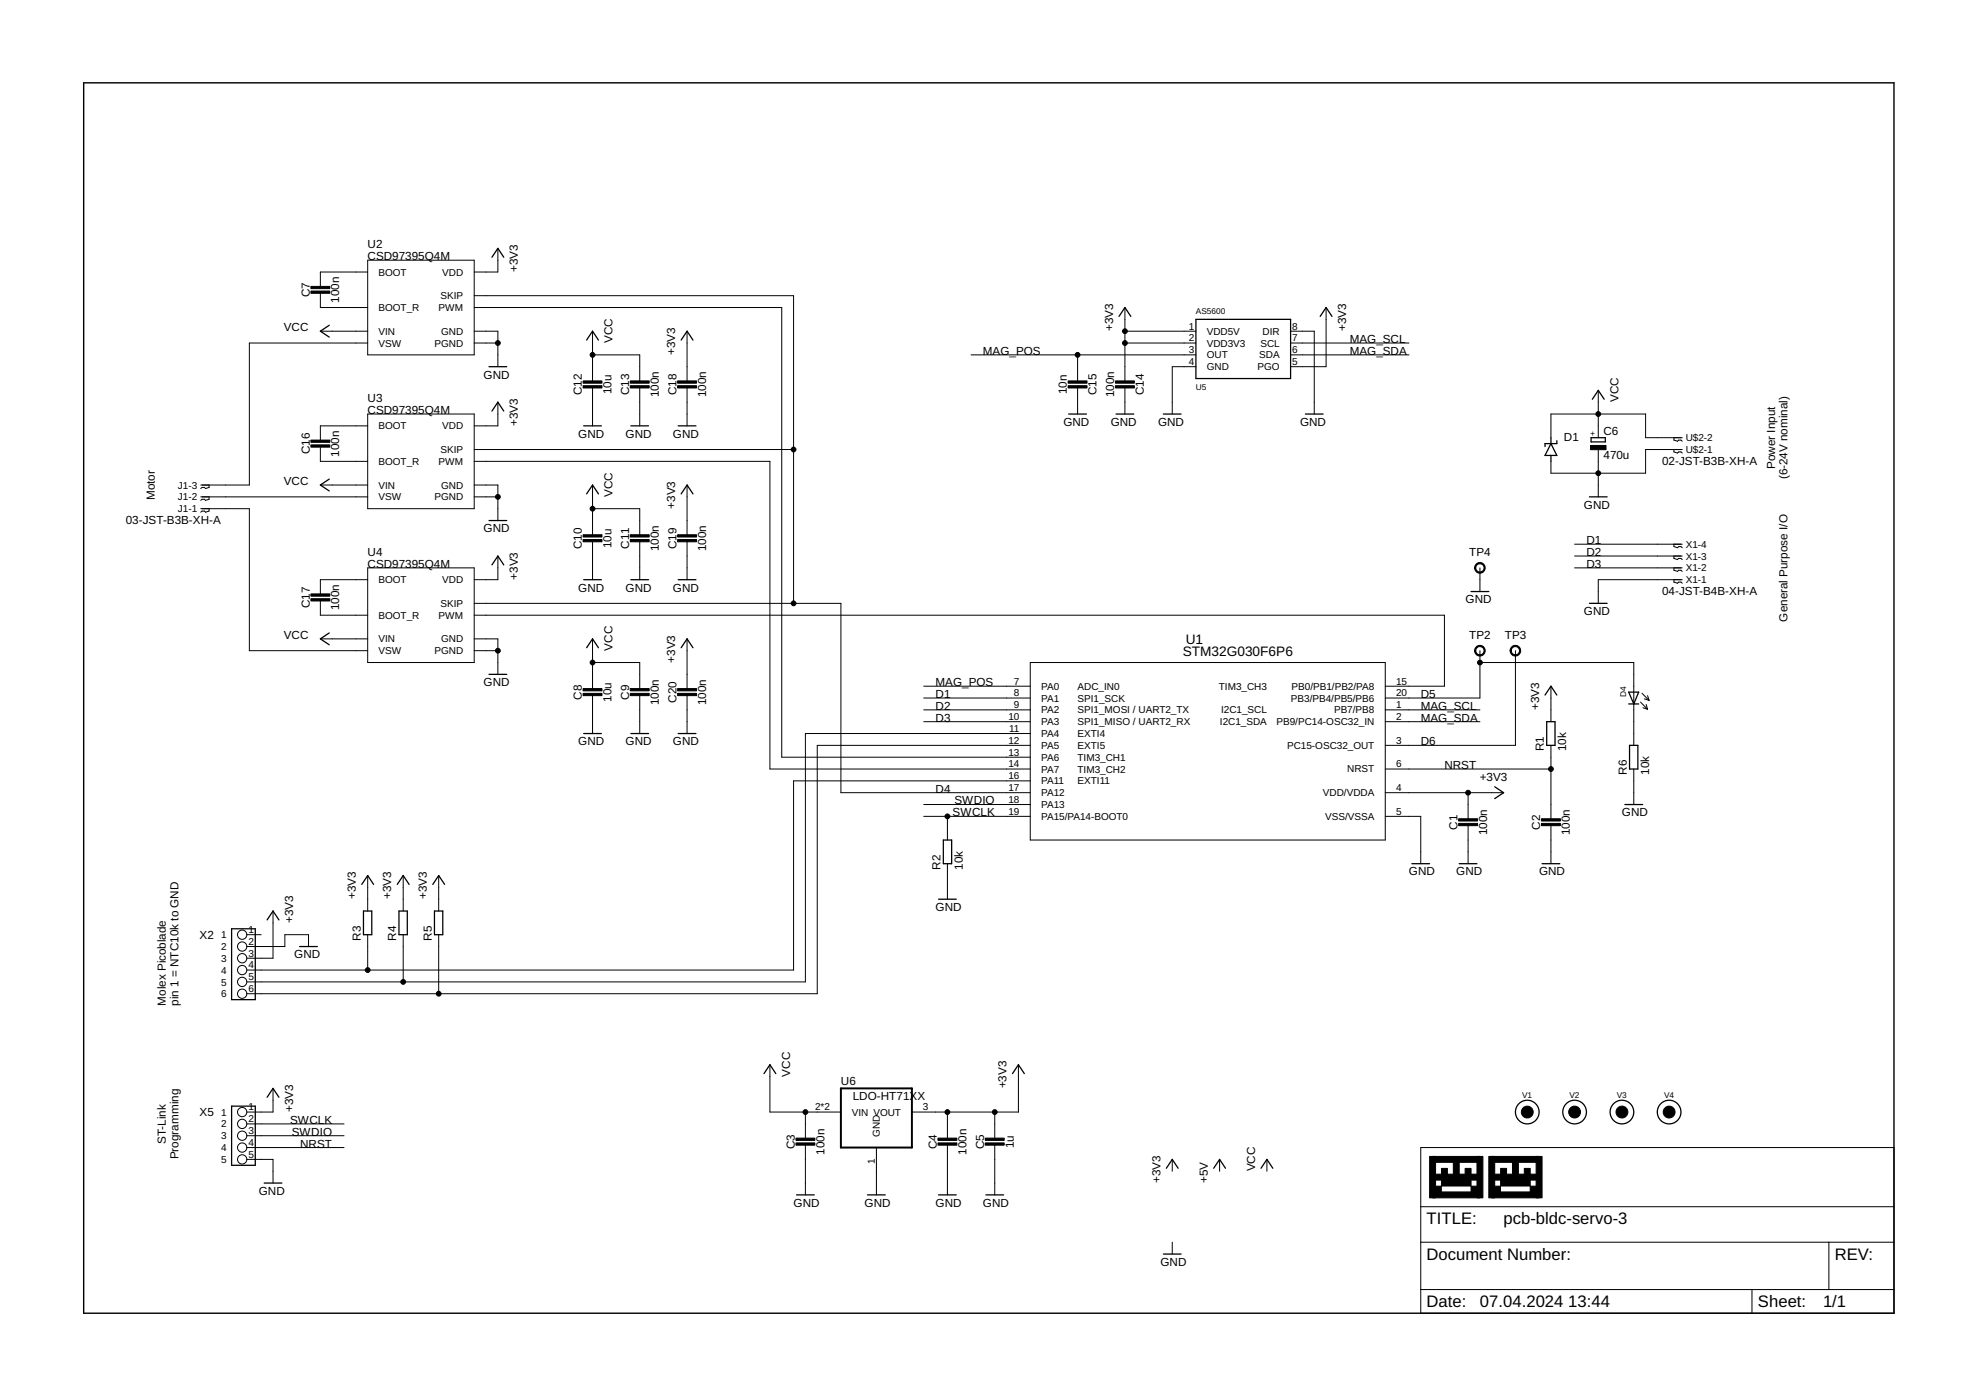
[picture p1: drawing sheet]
<svg xmlns="http://www.w3.org/2000/svg" width="297mm" height="210mm" viewBox="0 0 297 210" stroke-linecap="round" stroke-linejoin="round" font-family="sans-serif">
<path d="M12.6 12.4h272v184.9h-272z" fill="none" stroke="#000" stroke-width=".21"/>
<g fill="none" stroke="#000" stroke-width=".15">
<path d="M55.2 39.1h16v14.2h-16zM74.8 37.3v3.6h-3.6M48.1 49.8h7.1M48.1 43.9v2.3h7.1M55.2 51.5h-17.7v21.4h-7.3M55.2 40.9h-7.1v2.1M71.2 46.2h46.3v67.6h37.3M71.2 49.8h3.6v5.3M71.2 51.5h3.6M71.2 44.4h48v46.3M89 53.3h7.1v3.9M89 49.8v7.4"/>
<path d="M89 58.1v5.9M96.1 58.1v5.9M103.2 49.8v7.4M103.2 58.1v5.9M145.9 53.3h33.8M161.9 53.3v3.9M161.9 58.1v4.1M169 49.8h10.7M169 51.5h10.7M169 46.2v11M169 58.1v4.1M179.7 55.1h-3.6v7.1"/>
<path d="M193.9 49.8h3.6v12.4M193.9 53.3h17.8M193.9 51.5h17.8M199.2 46.2v8.9h-5.3M240.1 58.7v7.1M30.2 76.4h7.3v21.4h17.7M30.2 74.7h25M31.4 72.9v.3l-.5 .2-.2-.2h-.3l-.2 .2M31.4 74.7v.3l-.5 .2-.2-.2h-.3l-.2 .2M31.4 76.4v.4l-.5 .2-.2-.2h-.3l-.2 .2M48.1 72.9h7.1M48.1 67v2.3h7.1"/>
<path d="M55.2 62.2h16v14.2h-16zM55.2 64h-7.1v2.1M71.2 69.3h44.5v46.2h39.1M71.2 72.9h3.6v5.3M71.2 74.7h3.6M71.2 67.5h48M74.8 60.4v3.6h-3.6M89 76.4h7.1v3.9M89 72.9v7.4M103.2 72.9v7.4M233 65.8v-3.6h14.2v3.6h5.6M240.1 67.5v7.2"/>
<path d="M251.5 65.8v.3l.5 .2 .2-.2h.4l.2 .2M251.5 67.5v.4l.5 .2 .2-.2h.4l.2 .2M252.8 67.5h-5.6v3.6h-14.2v-1.8M48.1 96h7.1M48.1 90.1v2.3h7.1M55.2 85.3h16v14.2h-16zM55.2 87.1h-7.1v2.1M71.2 92.4h145.8v10.7h-8.9M71.2 90.7h55.1v28.4h28.5M71.2 96h3.6v5.3M71.2 97.8h3.6M74.8 83.5v3.6h-3.6"/>
<path d="M89 99.5h7.1v4M89 81.2v5.9M89 96v7.5M96.1 81.2v5.9M103.2 81.2v5.9M103.2 96v7.5M154.8 99.5h53.3v26.7h-53.3zM222.4 97.8v7.1h-14.3M222.4 99.5h23.1v12.5M222.4 85.3v3.6M227.7 97.8v14.2h-19.6M236.6 85.3h16.2"/>
<path d="M236.6 83.5h16.2M236.6 81.8h16.2M251.5 81.8v.3l.5 .2 .2-.2h.4l.2 .2M251.5 83.5v.4l.5 .2 .2-.2h.4l.2 .2M251.5 85.3v.4l.5 .2 .2-.2h.4l.2 .2M251.5 87.1v.4l.5 .1 .2-.1h.4l.2 .1M252.8 87.1h-12.7v3.6M89 104.4v5.8M96.1 104.4v5.8M103.2 104.4v5.8M138.8 103.1h16M138.8 104.9h16"/>
<path d="M138.8 106.7h16M138.8 108.4h16M154.8 110.2h-33.8v37.3h-83.9M154.8 112h-32v37.3h-85.7M154.8 117.3h-35.6v28.5h-82.1M208.1 106.7h14.3M208.1 108.4h14.3M208.1 115.5h24.9M208.1 119.1h17.8M220.6 119.1v3.9M233 103.1v5.3M233 112v11"/>
<path d="M245.5 115.5v5.4M246.5 105.5l1 1.1M246.7 104.2l1.1 1M246.8 106.3l.7 .3M247.1 105l.7 .2M247.3 105.9l.2 .7M247.5 104.5l.3 .7M41 136.9v7.1h-3.9M55.2 131.6v5.3M60.6 131.6v5.3M65.9 131.6v5.3M138.8 120.9h16"/>
<path d="M138.8 122.7h16M142.3 122.7v3.5M142.3 129.8v5.3M208.1 122.7h5.4v7.1M220.6 123.9v5.9M233 123.9v5.9M37.1 140.4h2.1M37.1 142.2h5.7v-1.8h3.6v1.8M55.2 140.4v5.4M60.6 140.4v7.1M65.9 140.4v8.9M115.7 160v7.1h10.6"/>
<path d="M153 160v7.1h-16M37.1 172.4h14.6M37.1 174.2h3.9v3.6M37.1 168.9h14.6M37.1 170.6h14.6M41 163.5v3.6h-3.9M121 167.1v3.9M121 171.9v7.6M131.7 172.4v7.1M142.3 167.1v3.9M142.3 171.9v7.6M149.5 167.1v3.9"/>
<path d="M149.5 171.9v7.6M176.1 174.2v1.8M183.2 174.2v1.8M190.4 174.2v1.8M213.5 172.4h71.1v24.9h-71.1zM176.1 186.6v1.8M213.5 186.6h71.1M213.5 193.8h71.1M213.5 181.3h71.1M263.2 193.8v3.5M274.8 186.6v7.2"/>
<circle cx="36.4" cy="145.8" r=".7"/>
<circle cx="36.4" cy="147.5" r=".7"/>
<circle cx="36.4" cy="140.4" r=".7"/>
<circle cx="36.4" cy="149.3" r=".7"/>
<circle cx="36.4" cy="144" r=".7"/>
<circle cx="36.4" cy="142.2" r=".7"/>
<circle cx="36.4" cy="172.4" r=".7"/>
<circle cx="36.4" cy="168.9" r=".7"/>
<circle cx="36.4" cy="167.1" r=".7"/>
<circle cx="36.4" cy="174.2" r=".7"/>
<circle cx="36.4" cy="170.6" r=".7"/>
</g>
<g fill="none" stroke="#000" stroke-width=".19">
<path d="M73.9 38.7l.9-1.4 .9 1.4M49.5 48.9l-1.4 .9 1.4 .9M73.5 55.1h2.6M88.1 51.1l.9-1.3 .9 1.3M102.3 51.1l.9-1.3 .9 1.3M168.1 47.5l.9-1.3 .9 1.3M179.7 48h14.2v8.9h-14.2zM198.4 47.5l.8-1.3 .9 1.3M239.2 60l.9-1.3 .9 1.3M49.5 72l-1.4 .9 1.4 .9M73.5 78.2h2.6M73.9 61.8l.9-1.4 .9 1.4"/>
<path d="M87.7 64h2.7M88.1 74.2l.9-1.3 .9 1.3M94.8 64h2.7M101.9 64h2.7M102.3 74.2l.9-1.3 .9 1.3M160.6 62.2h2.6M167.7 62.2h2.6M174.8 62.2h2.7M196.1 62.2h2.7M233 66.7l.9 1.7h-1.8zM233 65.8v.9M233 68.4v.9"/>
<path d="M233.9 66.2v.5h-1.8v.4M238.8 74.7h2.7M239.1 65.8h2.1v.6h-2.1zM49.5 95.1l-1.4 .9 1.4 .9M73.9 84.9l.9-1.4 .9 1.4M87.7 87.1h2.7M88.1 97.3l.9-1.3 .9 1.3M94.8 87.1h2.7M101.9 87.1h2.7M102.3 97.3l.9-1.3 .9 1.3M221 88.9h2.7M238.8 90.7h2.7"/>
<path d="M73.5 101.3h2.6M87.7 110.2h2.7M94.8 110.2h2.7M101.9 110.2h2.7M224.6 118.2l1.3 .9-1.3 .9M232.1 104.4l.9-1.3 .9 1.3M232.4 108.4h1.2v3.6h-1.2zM244.7 105.8h1.5M244.7 104h1.5l-.7 1.8zM244.8 112h1.3v3.5h-1.3zM34.8 139.6h3.6v10.6h-3.6zM40.1 138.2l.9-1.3 .9 1.3"/>
<path d="M54.4 132.9l.8-1.3 .9 1.3M54.6 136.9h1.3v3.5h-1.3zM59.7 132.9l.9-1.3 .9 1.3M59.9 136.9h1.3v3.5h-1.3zM65 132.9l.9-1.3 .9 1.3M65.3 136.9h1.2v3.5h-1.2zM141 135.1h2.7M141.7 126.2h1.3v3.6h-1.3zM212.1 129.8h2.7M219.2 129.8h2.7M231.7 129.8h2.7M244.1 120.9h2.7"/>
<path d="M45 142.2h2.7M34.8 166.2h3.6v8.9h-3.6zM39.7 177.8h2.7M40.1 164.9l.9-1.4 .9 1.4M114.8 161.3l.9-1.3 .9 1.3M119.7 179.5h2.6M130.3 179.5h2.7M141 179.5h2.7M148.1 179.5h2.7M152.1 161.3l.9-1.3 .9 1.3M175.2 175.5l.9-1.3 .9 1.3M182.4 175.5l.8-1.3 .9 1.3"/>
<path d="M189.5 175.5l.9-1.3 .8 1.3M174.8 188.4h2.7"/>
<circle cx="229.5" cy="167.1" r="1.78"/>
<circle cx="236.6" cy="167.1" r="1.78"/>
<circle cx="243.7" cy="167.1" r="1.78"/>
<circle cx="250.8" cy="167.1" r="1.78"/>
</g>
<g fill="#000" stroke="#000" stroke-width=".15">
<path d="M46.7 43.7h2.9v.4h-2.9zM46.7 43h2.9v.4h-2.9zM87.6 58h2.8v.3h-2.8zM87.6 57.2h2.8v.4h-2.8zM94.7 58h2.8v.3h-2.8zM94.7 57.2h2.8v.4h-2.8zM101.8 58h2.8v.3h-2.8zM101.8 57.2h2.8v.4h-2.8zM160.5 58h2.8v.3h-2.8zM160.5 57.2h2.8v.4h-2.8zM167.6 58h2.8v.3h-2.8zM167.6 57.2h2.8v.4h-2.8z"/>
<path d="M46.7 66.8h2.9v.4h-2.9zM46.7 66.1h2.9v.4h-2.9zM239 66.9h2.3v.7h-2.3zM46.7 90h2.9v.3h-2.9zM46.7 89.2h2.9v.4h-2.9zM87.6 81.1h2.8v.3h-2.8zM87.6 80.3h2.8v.4h-2.8zM94.7 81.1h2.8v.3h-2.8zM94.7 80.3h2.8v.4h-2.8zM101.8 81.1h2.8v.3h-2.8zM101.8 80.3h2.8v.4h-2.8zM87.6 104.2h2.8v.3h-2.8z"/>
<path d="M87.6 103.5h2.8v.3h-2.8zM94.7 104.2h2.8v.3h-2.8zM94.7 103.5h2.8v.3h-2.8zM101.8 104.2h2.8v.3h-2.8zM101.8 103.5h2.8v.3h-2.8zM219.2 123.7h2.8v.4h-2.8zM219.2 123h2.8v.4h-2.8zM231.6 123.7h2.8v.4h-2.8zM231.6 123h2.8v.4h-2.8zM119.6 171.7h2.8v.4h-2.8zM119.6 171h2.8v.3h-2.8zM140.9 171.7h2.9v.4h-2.9z"/>
<path d="M140.9 171h2.9v.3h-2.9zM148 171.7h2.9v.4h-2.9zM148 171h2.9v.3h-2.9zM214.8 173.8h.9v6.2h-.9zM215.2 173.8h7.2v.8h-7.2zM215.2 176.4h7.2v.9h-7.2zM215.2 179.1h7.2v.9h-7.2zM215.2 178.2h1.4v1.3h-1.4zM216.6 175.6h.9v1.3h-.9zM216.6 176.9h4.4v1.3h-4.4zM218.4 174.2h.8v2.7h-.8zM220.1 175.6h.9v1.3h-.9z"/>
<path d="M221 178.2h1.3v1.3h-1.3zM221.9 173.8h.9v6.2h-.9zM223.7 173.8h.9v6.2h-.9zM224.1 173.8h7.1v.8h-7.1zM224.1 176.4h7.1v.9h-7.1zM224.1 179.1h7.1v.9h-7.1zM224.1 178.2h1.3v1.3h-1.3zM225.5 175.6h.9v1.3h-.9zM225.5 176.9h4.4v1.3h-4.4zM227.2 174.2h.9v2.7h-.9zM229 175.6h.9v1.3h-.9zM229.9 178.2h1.3v1.3h-1.3z"/>
<path d="M230.8 173.8h.9v6.2h-.9z"/>
</g>
<path d="M126.3 163.5h10.7v8.9h-10.7z" fill="none" stroke="#000" stroke-width=".3"/>
<g fill="#000" stroke="#000" stroke-width=".15">
<path d="M221.7 97.3a.8 .8 0 0 1 1.3 0 .8 .8 0 0 1-.4 1.2 .8 .8 0 0 1-1-.7h.1a.63 .63 0 0 1 .9-.7 .63 .63 0 0 1 .2 1.1 .63 .63 0 0 1-1-.2l-.1-.2h-.1z" fill-rule="evenodd"/>
<path d="M221.7 84.8a.8 .8 0 0 1 1.3 .1 .8 .8 0 0 1-.4 1.2 .8 .8 0 0 1-1-.8h.1a.63 .63 0 0 1 .9-.6 .63 .63 0 0 1 .2 1.1 .63 .63 0 0 1-1-.3l-.1-.2h-.1z" fill-rule="evenodd"/>
<path d="M227.1 97.3a.8 .8 0 0 1 1.2 0 .8 .8 0 0 1-.4 1.2 .8 .8 0 0 1-1-.7h.2a.63 .63 0 0 1 .8-.7 .63 .63 0 0 1 .2 1.1 .63 .63 0 0 1-1-.2v-.2h-.2z" fill-rule="evenodd"/>
<circle cx="74.8" cy="51.5" r=".36"/>
<circle cx="89" cy="53.3" r=".36"/>
<circle cx="161.9" cy="53.3" r=".36"/>
<circle cx="169" cy="49.8" r=".36"/>
<circle cx="169" cy="51.5" r=".36"/>
<circle cx="74.8" cy="74.7" r=".36"/>
<circle cx="89" cy="76.4" r=".36"/>
<circle cx="119.2" cy="67.5" r=".36"/>
<circle cx="240.1" cy="62.2" r=".36"/>
<circle cx="240.1" cy="71.1" r=".36"/>
<circle cx="74.8" cy="97.8" r=".36"/>
<circle cx="89" cy="99.5" r=".36"/>
<circle cx="119.2" cy="90.7" r=".36"/>
<circle cx="222.4" cy="99.5" r=".36"/>
<circle cx="220.6" cy="119.1" r=".36"/>
<circle cx="233" cy="115.5" r=".36"/>
<circle cx="142.3" cy="122.7" r=".36"/>
<circle cx="55.2" cy="145.8" r=".36"/>
<circle cx="60.6" cy="147.5" r=".36"/>
<circle cx="65.9" cy="149.3" r=".36"/>
<circle cx="121" cy="167.1" r=".36"/>
<circle cx="142.3" cy="167.1" r=".36"/>
<circle cx="149.5" cy="167.1" r=".36"/>
<circle cx="229.5" cy="167.1" r=".89"/>
<circle cx="236.6" cy="167.1" r=".89"/>
<circle cx="243.7" cy="167.1" r=".89"/>
<circle cx="250.8" cy="167.1" r=".89"/>
</g>
<g font-size="2.5">
<text x="214.3" y="184">TITLE:</text>
<text x="225.9" y="184">pcb-bldc-servo-3</text>
<text x="214.3" y="189.3">Document Number:</text>
<text x="275.7" y="189.3">REV:</text>
<text x="214.3" y="196.4">Date:</text>
<text x="222.3" y="196.4">07.04.2024</text>
<text x="235.6" y="196.4">13:44</text>
<text x="264.1" y="196.4">Sheet:</text>
<text x="273.9" y="196.4">1/1</text>
</g>
<g font-size="2.1">
<text x="177.7" y="98.5">STM32G030F6P6</text>
<text x="178.2" y="96.7">U1</text>
</g>
<g font-size="1.8">
<text x="55.2" y="39.1">CSD97395Q4M</text>
<text x="55.2" y="37.3">U2</text>
<text x="77.8" y="40.9" transform="rotate(-90 77.8 40.9)">+3V3</text>
<text x="46.5" y="44.7" transform="rotate(-90 46.5 44.7)">C7</text>
<text x="51" y="45.5" transform="rotate(-90 51 45.5)">100n</text>
<text x="42.6" y="49.8">VCC</text>
<text x="92" y="51.5" transform="rotate(-90 92 51.5)">VCC</text>
<text x="101.5" y="53.3" transform="rotate(-90 101.5 53.3)">+3V3</text>
<text x="147.7" y="53.3">MAG_POS</text>
<text x="167.2" y="49.8" transform="rotate(-90 167.2 49.8)">+3V3</text>
<text x="202.3" y="49.8" transform="rotate(-90 202.3 49.8)">+3V3</text>
<text x="202.8" y="51.5">MAG_SCL</text>
<text x="202.8" y="53.3">MAG_SDA</text>
<text x="72.7" y="56.9">GND</text>
<text x="87.4" y="59.4" transform="rotate(-90 87.4 59.4)">C12</text>
<text x="91.9" y="59.2" transform="rotate(-90 91.9 59.2)">10u</text>
<text x="94.5" y="59.4" transform="rotate(-90 94.5 59.4)">C13</text>
<text x="99" y="59.7" transform="rotate(-90 99 59.7)">100n</text>
<text x="101.6" y="59.4" transform="rotate(-90 101.6 59.4)">C18</text>
<text x="106.1" y="59.7" transform="rotate(-90 106.1 59.7)">100n</text>
<text x="160.3" y="59.2" transform="rotate(-90 160.3 59.2)">10n</text>
<text x="164.8" y="59.4" transform="rotate(-90 164.8 59.4)">C15</text>
<text x="167.4" y="59.7" transform="rotate(-90 167.4 59.7)">100n</text>
<text x="171.9" y="59.4" transform="rotate(-90 171.9 59.4)">C14</text>
<text x="55.2" y="62.2">CSD97395Q4M</text>
<text x="55.2" y="60.4">U3</text>
<text x="77.8" y="64" transform="rotate(-90 77.8 64)">+3V3</text>
<text x="86.9" y="65.8">GND</text>
<text x="94" y="65.8">GND</text>
<text x="101.1" y="65.8">GND</text>
<text x="159.8" y="64">GND</text>
<text x="166.9" y="64">GND</text>
<text x="174" y="64">GND</text>
<text x="195.3" y="64">GND</text>
<text x="240.9" y="65.4">C6</text>
<text x="243.2" y="60.4" transform="rotate(-90 243.2 60.4)">VCC</text>
<text x="46.5" y="68.3" transform="rotate(-90 46.5 68.3)">C16</text>
<text x="51" y="68.6" transform="rotate(-90 51 68.6)">100n</text>
<text x="235" y="66.2">D1</text>
<text x="240.9" y="69">470u</text>
<text x="249.7" y="69.9">02-JST-B3B-XH-A</text>
<text x="266.7" y="70.4" transform="rotate(-90 266.7 70.4)">Power Input</text>
<text x="23.2" y="75.1" transform="rotate(-90 23.2 75.1)">Motor</text>
<text x="42.6" y="72.9">VCC</text>
<text x="92" y="74.7" transform="rotate(-90 92 74.7)">VCC</text>
<text x="101.5" y="76.4" transform="rotate(-90 101.5 76.4)">+3V3</text>
<text x="238" y="76.4">GND</text>
<text x="268.6" y="72" transform="rotate(-90 268.6 72)">(6-24V nominal)</text>
<text x="18.9" y="78.8">03-JST-B3B-XH-A</text>
<text x="55.2" y="83.5">U4</text>
<text x="72.7" y="80">GND</text>
<text x="87.4" y="82.5" transform="rotate(-90 87.4 82.5)">C10</text>
<text x="91.9" y="82.3" transform="rotate(-90 91.9 82.3)">10u</text>
<text x="94.5" y="82.4" transform="rotate(-90 94.5 82.4)">C11</text>
<text x="99" y="82.8" transform="rotate(-90 99 82.8)">100n</text>
<text x="101.6" y="82.5" transform="rotate(-90 101.6 82.5)">C19</text>
<text x="106.1" y="82.8" transform="rotate(-90 106.1 82.8)">100n</text>
<text x="220.7" y="83.5">TP4</text>
<text x="238.3" y="81.8">D1</text>
<text x="238.3" y="83.5">D2</text>
<text x="55.2" y="85.3">CSD97395Q4M</text>
<text x="77.8" y="87.1" transform="rotate(-90 77.8 87.1)">+3V3</text>
<text x="86.9" y="88.9">GND</text>
<text x="94" y="88.9">GND</text>
<text x="101.1" y="88.9">GND</text>
<text x="238.3" y="85.3">D3</text>
<text x="249.7" y="89.4">04-JST-B4B-XH-A</text>
<text x="42.6" y="96">VCC</text>
<text x="46.5" y="91.4" transform="rotate(-90 46.5 91.4)">C17</text>
<text x="51" y="91.7" transform="rotate(-90 51 91.7)">100n</text>
<text x="220.2" y="90.7">GND</text>
<text x="220.7" y="96">TP2</text>
<text x="226.1" y="96">TP3</text>
<text x="238" y="92.4">GND</text>
<text x="268.6" y="93.4" transform="rotate(-90 268.6 93.4)">General Purpose I/O</text>
<text x="92" y="97.8" transform="rotate(-90 92 97.8)">VCC</text>
<text x="101.5" y="99.5" transform="rotate(-90 101.5 99.5)">+3V3</text>
<text x="72.7" y="103.1">GND</text>
<text x="87.4" y="105.1" transform="rotate(-90 87.4 105.1)">C8</text>
<text x="91.9" y="105.4" transform="rotate(-90 91.9 105.4)">10u</text>
<text x="94.5" y="105.1" transform="rotate(-90 94.5 105.1)">C9</text>
<text x="99" y="105.9" transform="rotate(-90 99 105.9)">100n</text>
<text x="101.6" y="105.6" transform="rotate(-90 101.6 105.6)">C20</text>
<text x="106.1" y="105.9" transform="rotate(-90 106.1 105.9)">100n</text>
<text x="140.6" y="103.1">MAG_POS</text>
<text x="140.6" y="104.9">D1</text>
<text x="140.6" y="106.7">D2</text>
<text x="213.5" y="106.7">MAG_SCL</text>
<text x="213.5" y="104.9">D5</text>
<text x="231.2" y="106.7" transform="rotate(-90 231.2 106.7)">+3V3</text>
<text x="86.9" y="112">GND</text>
<text x="94" y="112">GND</text>
<text x="101.1" y="112">GND</text>
<text x="140.6" y="108.4">D3</text>
<text x="213.5" y="108.4">MAG_SDA</text>
<text x="213.5" y="112">D6</text>
<text x="232" y="112.9" transform="rotate(-90 232 112.9)">R1</text>
<text x="235.3" y="112.9" transform="rotate(-90 235.3 112.9)">10k</text>
<text x="140.6" y="119.1">D4</text>
<text x="217" y="115.5">NRST</text>
<text x="222.3" y="117.3">+3V3</text>
<text x="244.4" y="116.4" transform="rotate(-90 244.4 116.4)">R6</text>
<text x="247.8" y="116.4" transform="rotate(-90 247.8 116.4)">10k</text>
<text x="143.1" y="122.7">SWCLK</text>
<text x="143.4" y="120.9">SWDIO</text>
<text x="219" y="124.7" transform="rotate(-90 219 124.7)">C1</text>
<text x="223.4" y="125.5" transform="rotate(-90 223.4 125.5)">100n</text>
<text x="231.4" y="124.7" transform="rotate(-90 231.4 124.7)">C2</text>
<text x="235.9" y="125.5" transform="rotate(-90 235.9 125.5)">100n</text>
<text x="243.7" y="122.7">GND</text>
<text x="141.3" y="130.7" transform="rotate(-90 141.3 130.7)">R2</text>
<text x="144.7" y="130.7" transform="rotate(-90 144.7 130.7)">10k</text>
<text x="211.7" y="131.5">GND</text>
<text x="218.8" y="131.5">GND</text>
<text x="231.2" y="131.5">GND</text>
<text x="53.5" y="135.1" transform="rotate(-90 53.5 135.1)">+3V3</text>
<text x="58.8" y="135.1" transform="rotate(-90 58.8 135.1)">+3V3</text>
<text x="64.1" y="135.1" transform="rotate(-90 64.1 135.1)">+3V3</text>
<text x="140.6" y="136.9">GND</text>
<text x="30" y="141">X2</text>
<text x="44" y="138.7" transform="rotate(-90 44 138.7)">+3V3</text>
<text x="44.2" y="144">GND</text>
<text x="54.2" y="141.3" transform="rotate(-90 54.2 141.3)">R3</text>
<text x="59.5" y="141.3" transform="rotate(-90 59.5 141.3)">R4</text>
<text x="64.9" y="141.3" transform="rotate(-90 64.9 141.3)">R5</text>
<text x="24.9" y="151.1" transform="rotate(-90 24.9 151.1)">Molex Picoblade</text>
<text x="26.8" y="151.1" transform="rotate(-90 26.8 151.1)">pin 1 = NTC10k to GND</text>
<text x="118.7" y="161.8" transform="rotate(-90 118.7 161.8)">VCC</text>
<text x="30" y="167.7">X5</text>
<text x="44" y="167.1" transform="rotate(-90 44 167.1)">+3V3</text>
<text x="126.3" y="163.1">U6</text>
<text x="128.1" y="165.3">LDO-HT71XX</text>
<text x="151.2" y="163.5" transform="rotate(-90 151.2 163.5)">+3V3</text>
<text x="24.9" y="171.9" transform="rotate(-90 24.9 171.9)">ST-Link</text>
<text x="43.6" y="168.9">SWCLK</text>
<text x="43.9" y="170.7">SWDIO</text>
<text x="45.1" y="172.4">NRST</text>
<text x="119.4" y="172.7" transform="rotate(-90 119.4 172.7)">C3</text>
<text x="123.9" y="173.5" transform="rotate(-90 123.9 173.5)">100n</text>
<text x="140.7" y="172.7" transform="rotate(-90 140.7 172.7)">C4</text>
<text x="145.2" y="173.5" transform="rotate(-90 145.2 173.5)">100n</text>
<text x="147.9" y="172.7" transform="rotate(-90 147.9 172.7)">C5</text>
<text x="152.3" y="172.5" transform="rotate(-90 152.3 172.5)">1u</text>
<text x="26.8" y="174.2" transform="rotate(-90 26.8 174.2)">Programming</text>
<text x="38.9" y="179.5">GND</text>
<text x="174.3" y="177.8" transform="rotate(-90 174.3 177.8)">+3V3</text>
<text x="181.5" y="177.8" transform="rotate(-90 181.5 177.8)">+5V</text>
<text x="188.6" y="176" transform="rotate(-90 188.6 176)">VCC</text>
<text x="119.2" y="181.3">GND</text>
<text x="129.9" y="181.3">GND</text>
<text x="140.6" y="181.3">GND</text>
<text x="147.7" y="181.3">GND</text>
<text x="174.3" y="190.2">GND</text>
</g>
<g font-size="1.5">
<text x="56.9" y="41.4">BOOT</text>
<text x="66.4" y="41.4">VDD</text>
<text x="56.9" y="46.7">BOOT_R</text>
<text x="65.9" y="46.7">PWM</text>
<text x="66.2" y="45">SKIP</text>
<text x="56.9" y="50.3">VIN</text>
<text x="56.9" y="52.1">VSW</text>
<text x="65.3" y="52.1">PGND</text>
<text x="66.3" y="50.3">GND</text>
<text x="178.6" y="49.5">1</text>
<text x="178.6" y="53.1">3</text>
<text x="178.6" y="51.3">2</text>
<text x="181.3" y="50.3">VDD5V</text>
<text x="181.3" y="53.9">OUT</text>
<text x="181.3" y="52.1">VDD3V3</text>
<text x="189.2" y="53.9">SDA</text>
<text x="189.4" y="52.1">SCL</text>
<text x="189.7" y="50.3">DIR</text>
<text x="194.2" y="49.5">8</text>
<text x="194.2" y="53.1">6</text>
<text x="194.2" y="51.3">7</text>
<text x="178.6" y="54.9">4</text>
<text x="181.3" y="55.6">GND</text>
<text x="188.9" y="55.6">PGO</text>
<text x="194.2" y="54.9">5</text>
<text x="56.9" y="64.5">BOOT</text>
<text x="66.4" y="64.5">VDD</text>
<text x="56.9" y="69.9">BOOT_R</text>
<text x="65.9" y="69.8">PWM</text>
<text x="66.2" y="68.1">SKIP</text>
<text x="253.3" y="68.1">U$2-1</text>
<text x="253.3" y="66.3">U$2-2</text>
<text x="26.7" y="77">J1-1</text>
<text x="26.7" y="75.2">J1-2</text>
<text x="26.7" y="73.4">J1-3</text>
<text x="56.9" y="73.4">VIN</text>
<text x="56.9" y="75.2">VSW</text>
<text x="65.3" y="75.2">PGND</text>
<text x="66.3" y="73.4">GND</text>
<text x="253.3" y="82.3">X1-4</text>
<text x="56.9" y="87.6">BOOT</text>
<text x="66.4" y="87.6">VDD</text>
<text x="253.3" y="87.6">X1-1</text>
<text x="253.3" y="85.8">X1-2</text>
<text x="253.3" y="84.1">X1-3</text>
<text x="56.9" y="93">BOOT_R</text>
<text x="65.9" y="93">PWM</text>
<text x="66.2" y="91.2">SKIP</text>
<text x="56.9" y="96.5">VIN</text>
<text x="56.9" y="98.3">VSW</text>
<text x="65.3" y="98.3">PGND</text>
<text x="66.3" y="96.5">GND</text>
<text x="152.3" y="102.9">7</text>
<text x="152.3" y="104.6">8</text>
<text x="152.3" y="106.4">9</text>
<text x="156.4" y="103.6">PA0</text>
<text x="156.4" y="105.4">PA1</text>
<text x="156.4" y="107.2">PA2</text>
<text x="161.9" y="103.6">ADC_IN0</text>
<text x="161.9" y="105.4">SPI1_SCK</text>
<text x="161.9" y="107.2">SPI1_MOSI / UART2_TX</text>
<text x="183.1" y="103.6">TIM3_CH3</text>
<text x="183.5" y="107.2">I2C1_SCL</text>
<text x="194" y="105.4">PB3/PB4/PB5/PB6</text>
<text x="194.1" y="103.6">PB0/PB1/PB2/PA8</text>
<text x="200.4" y="107.2">PB7/PB8</text>
<text x="209.8" y="102.9">15</text>
<text x="209.8" y="104.6">20</text>
<text x="209.8" y="106.4">1</text>
<text x="151.5" y="108.2">10</text>
<text x="151.5" y="111.7">12</text>
<text x="151.5" y="113.5">13</text>
<text x="151.6" y="110">11</text>
<text x="156.4" y="109">PA3</text>
<text x="156.4" y="110.7">PA4</text>
<text x="156.4" y="112.5">PA5</text>
<text x="161.9" y="110.7">EXTI4</text>
<text x="161.9" y="112.5">EXTI5</text>
<text x="161.9" y="109">SPI1_MISO / UART2_RX</text>
<text x="183.3" y="109">I2C1_SDA</text>
<text x="191.8" y="109">PB9/PC14-OSC32_IN</text>
<text x="193.4" y="112.5">PC15-OSC32_OUT</text>
<text x="209.8" y="108.2">2</text>
<text x="209.8" y="111.7">3</text>
<text x="151.5" y="115.3">14</text>
<text x="151.5" y="117.1">16</text>
<text x="151.5" y="118.9">17</text>
<text x="156.4" y="114.3">PA6</text>
<text x="156.4" y="116.1">PA7</text>
<text x="156.4" y="117.9">PA11</text>
<text x="156.4" y="119.6">PA12</text>
<text x="161.9" y="114.3">TIM3_CH1</text>
<text x="161.9" y="116.1">TIM3_CH2</text>
<text x="161.9" y="117.9">EXTI11</text>
<text x="198.8" y="119.6">VDD/VDDA</text>
<text x="202.4" y="116.1">NRST</text>
<text x="209.8" y="115.3">6</text>
<text x="209.8" y="118.9">4</text>
<text x="151.5" y="120.6">18</text>
<text x="151.5" y="122.4">19</text>
<text x="156.4" y="121.4">PA13</text>
<text x="156.4" y="123.2">PA15/PA14-BOOT0</text>
<text x="199.1" y="123.2">VSS/VSSA</text>
<text x="209.8" y="122.4">5</text>
<text x="33.2" y="141">1</text>
<text x="33.2" y="142.7">2</text>
<text x="37.3" y="140.2">1</text>
<text x="37.3" y="142">2</text>
<text x="37.3" y="143.7">3</text>
<text x="33.2" y="144.5">3</text>
<text x="33.2" y="146.3">4</text>
<text x="33.2" y="148.1">5</text>
<text x="33.2" y="149.9">6</text>
<text x="37.3" y="145.5">4</text>
<text x="37.3" y="147.3">5</text>
<text x="37.3" y="149.1">6</text>
<text x="33.2" y="167.6">1</text>
<text x="37.3" y="166.8">1</text>
<text x="122.5" y="166.8">2*2</text>
<text x="128" y="167.6">VIN VOUT</text>
<text x="138.7" y="166.8">3</text>
<text x="33.2" y="169.4">2</text>
<text x="33.2" y="171.2">3</text>
<text x="33.2" y="173">4</text>
<text x="37.3" y="168.6">2</text>
<text x="37.3" y="170.4">3</text>
<text x="37.3" y="172.2">4</text>
<text x="37.3" y="174">5</text>
<text x="132.2" y="170.8" transform="rotate(-90 132.2 170.8)">GND</text>
<text x="33.2" y="174.7">5</text>
<text x="131.4" y="174.9" transform="rotate(-90 131.4 174.9)">1</text>
</g>
<g font-size="1.2">
<text x="179.7" y="47.1">AS5600</text>
<text x="179.7" y="58.7">U5</text>
<text x="239.7" y="65.5" transform="rotate(-90 239.7 65.5)">+</text>
<text x="244.3" y="104.7" transform="rotate(-90 244.3 104.7)">D4</text>
<text x="228.7" y="165">V1</text>
<text x="235.8" y="165">V2</text>
<text x="242.9" y="165">V3</text>
<text x="250" y="165">V4</text>
</g>
</svg>
